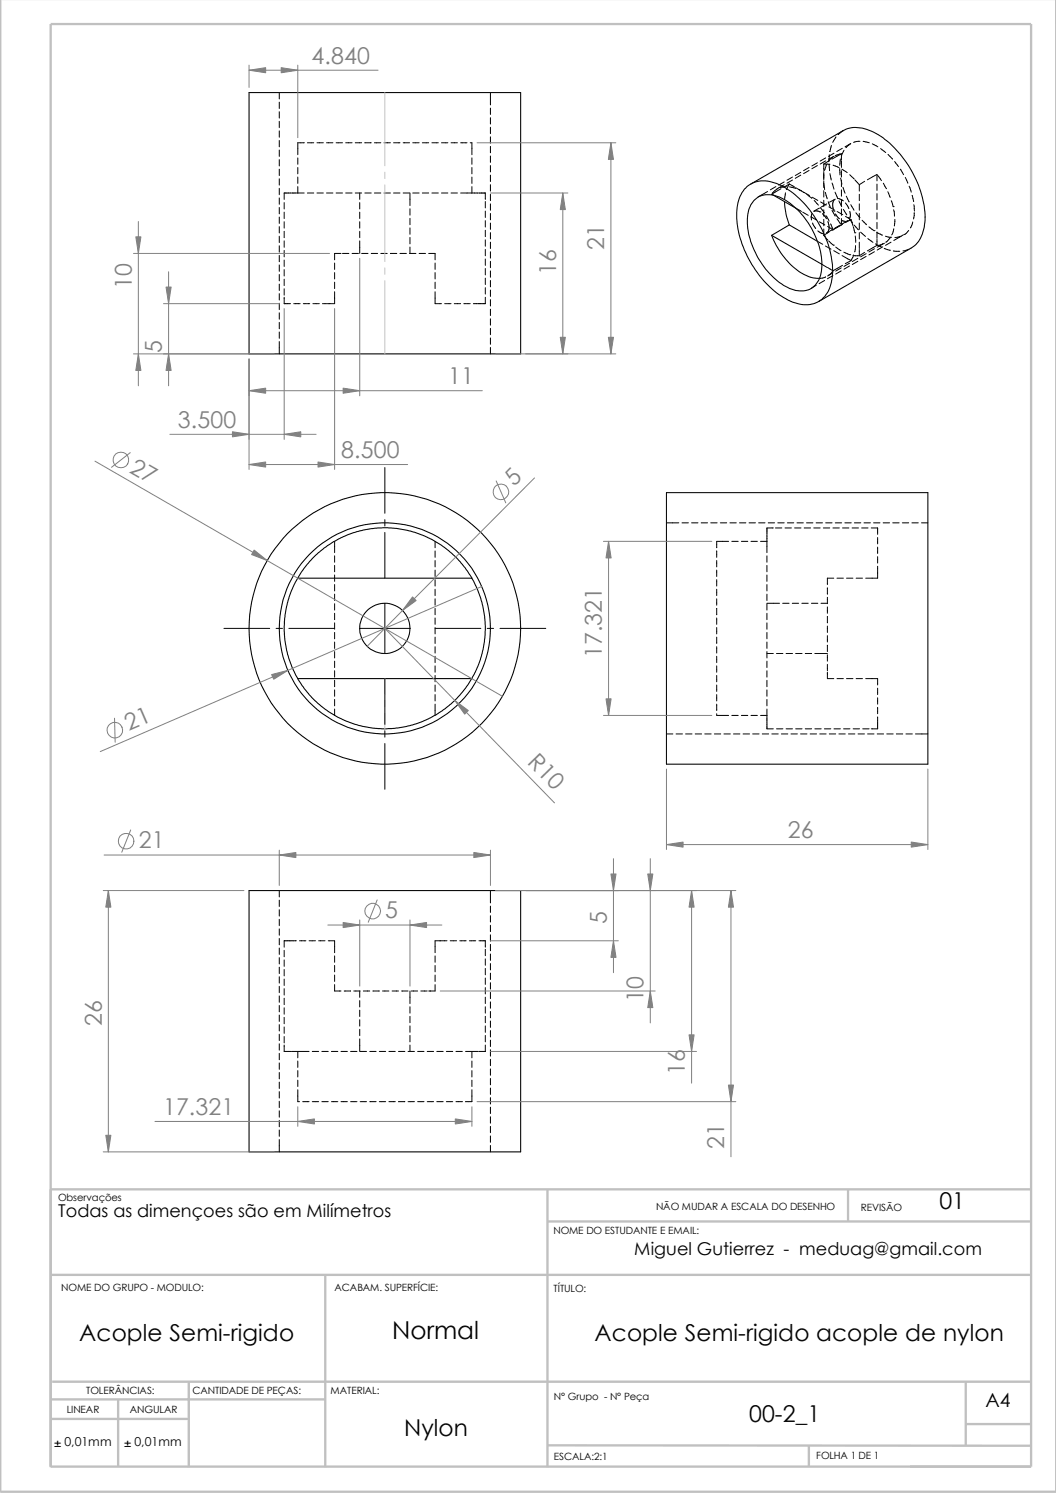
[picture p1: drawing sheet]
<svg xmlns="http://www.w3.org/2000/svg" width="210mm" height="297mm" viewBox="0 0 210 297" stroke-linecap="round" stroke-linejoin="round" font-family="sans-serif">
<g fill="none" stroke="#c0c0c0" stroke-width=".47">
<path d="M0 -.1v296.9h210.1v-296.9M10.1 236.6h195M108.9 236.6v55.3M168.7 236.5v6.4M10.1 253.6h195M64.7 253.6v38.3M108.9 243h96.2M10 278.4h54.6M10.4 274.9h194.7M23.5 278.4v13.2M37.5 274.9v17M192.1 274.8v12.7"/>
<path d="M10.1 291.8h195v-287h-195v287.1M10.2 282.3h27.3M108.9 287.5l96.2 .1M160.9 287.5v4.3M192.1 283.3h13"/>
</g>
<g fill="none" stroke="#000" stroke-width=".2">
<path d="M55.5 18.4v1.3M97.5 18.4v2.5M55.5 20.3v1.3M55.5 22.2v1.3M55.5 24.1v1.3M55.5 26v1.3M55.5 27.9v1.3M55.5 29.8v1.3M55.5 31.8v1.2M55.5 33.7v1.2M55.5 35.6v1.2M55.5 37.5v1.2"/>
<path d="M55.5 39.4v1.2M57.8 38.4h-1.3v1.3M58 38.4h2.5M59.2 31.4v1.3M59.2 33.3v1.3M59.2 35.2v1.3M59.2 37.1v1.3M60.5 28.4h-1.3v2.4M61.1 28.4h1.3M61.1 38.4h1.3M63 28.4h1.3M63 38.4h1.3"/>
<path d="M64.9 28.4h1.3M64.9 38.4h1.3M66.8 28.4h1.3M66.8 38.4h1.3M68.7 28.4h1.3M68.7 38.4h1.3M70.7 28.4h1.2M70.7 38.4h1.2M71.5 38.4v1.3M72.6 28.4h1.2M72.6 38.4h1.2M74.5 28.4h1.2"/>
<path d="M74.5 38.4h1.2M76.4 28.4h1.2M76.4 38.4h1.2M78.3 28.4h1.2M78.3 38.4h1.2M80.2 28.4h1.2M80.2 38.4h1.2M81.5 38.4v2.5M82.1 28.4h1.3M82.1 38.4h1.3M84 28.4h1.3M84 38.4h1.3"/>
<path d="M85.9 28.4h1.3M85.9 38.4h1.3M87.8 28.4h1.3M87.8 38.4h1.3M89.7 28.4h1.3M89.7 38.4h1.3M91.6 28.4h1.3M91.6 38.4h3.5M93.5 28.4h.4v2.4M93.9 31.4v1.3M93.9 33.3v1.3M93.9 35.2v1.3"/>
<path d="M93.9 37.1v1.3M95.2 38.4h1.3v1.3M97.5 21.5v1.3M97.5 23.4v1.3M97.5 25.3v1.3M97.5 27.2v1.3M97.5 29.1v1.3M97.5 31v1.3M97.5 32.9v1.3M97.5 34.8v1.3M97.5 36.7v1.3M97.5 38.7v1.2"/>
<path d="M152.7 38.1l-1.9 1.1M154.3 37.1l-1.1 .7M154.6 37.6l-1 .8M155.3 37.5l-1.8 1.2 .3 .1M155.9 37.3l1.1-.7-.6 1.1M156 36.7l-1.5 .9M156 36.2l-1.1 .6M156.2 38.4l-.2 1.2M156.4 37.1l-1.3 .2M156.9 36.6l1.1 .6M157 37.2l1.2 .3M157.6 35.8l-1.1 .6"/>
<path d="M157.6 35.2l-1.1 .7M158.2 37.3l1.1 .7M158.8 37.7l1.1 .6M159.3 34.8l-1.1 .7M159.3 34.3l-1.1 .6M159.9 38.3l1.1 .6M160.4 38.7l1.1 .8M160.9 33.9l-1.1 .6M160.9 33.3l-1.1 .7M161.5 39.2l1.1 .7M161.9 39.9l.9 .9M162.6 32.9l-1.1 .7"/>
<path d="M162.6 32.4l-1.1 .6M163.8 32.6v1.3M163.8 34.1v1.7M163.8 36v1.3M163.8 37.9v1.3M163.8 39.8v1.3M163.8 36.4l.2 1.3M163.8 32.6l1.3 .1M164.1 38.3l.4 1.2M164.2 32l-1.1 .6M164.2 31.4l-1.1 .6M164.4 32.7l-.4 1.2"/>
<path d="M164.9 32l-1.1 .6M164.9 32.7l.1 1.3M164.9 30.8v1.2M165.1 34.5l.2 1.3M165.4 28.9l-.4 1.2M165.5 36.4l.4 1.2M165.6 31.2l-.9 1M165.7 32.9l1.2 .5M165.9 30.5l-1.1 .6M165.9 31.1l-1.1 .6M166 39.7a2.02 2.02 0 0 0-.1 2.3M166.1 38.2l.5 1.2"/>
<path d="M166.1 39.6l-1.1 .6M166.2 27.2l-.6 1.1M166.6 39.5l1.1 .5M166.8 40l.6 1.1M167 33.5v1.3M167.1 31.6l-.1 1.3M167.2 35.4l.2 1.3M167.3 30.6l-1.2 .3M167.3 30.6l-1.9 1.1M167.3 30.6v1.3M167.3 32v1.3M167.3 34v1.2"/>
<path d="M167.3 35.9v1.2M167.3 37.8v1.2M167.3 39.7v1.2M167.4 33.7l1.1 .6M167.5 29.5l-1.1 .6M167.6 37.3l.5 1.1M167.7 26l-1 .8M167.9 29.9l-.6 1.1M168.3 39l.6 1.2M169 34.8l.9 .8M169.2 28.6l-1.1 .6M169.2 28.6l-1 .8"/>
<path d="M170 35.8l.9 .9M170.9 36.7v1.3M170.9 38.7v1.2M171 28.1l-1.2 .2M171.7 28.1l1.2 .3M172 36.1l-1.1 .6M172.5 35.8l1.9-1.1v1.3M173.5 28.6l1.1 .6M174.4 36.6v1.3M174.4 38.5v1.3M174.5 34.9l.8 1M175.1 29.5l1 .9"/>
<path d="M175.7 36.4l.6 1.1M176.6 38.1l.4 1.2M176.6 30.7l.9 1M177.2 39.9l.4 1.2M177.9 32.1l.8 1M179.1 33.7l.6 1.1M180 35.3l.6 1.1M180.8 37l.4 1.2M181.4 38.9l.3 1.2M55.5 41.3v1.2M55.5 43.2v1.2M55.5 45.1v1.3"/>
<path d="M55.5 47v1.3M55.5 48.9v1.3M55.5 50.8v1.3M55.5 52.7v1.3M55.5 54.6v1.3M55.5 56.5v1.3M55.5 58.4v1.3M56.5 59.1v1.3h1.3M56.5 40.3v1.3M56.5 42.2v1.3M56.5 44.1v1.3M56.5 46v1.3"/>
<path d="M56.5 47.9v1.3M56.5 49.8v1.3M56.5 51.7v1.3M56.5 53.6v1.3M56.5 55.5v1.3M56.5 57.4v1.3M66.5 58v2.4h-2.4M66.5 52.3v1.3M66.5 54.2v1.3M66.5 56.1v1.3M67.8 50.4h-1.3v1.3M68.1 50.4h1.3"/>
<path d="M70 50.4h1.3M71.5 40.3v1.3M71.5 42.2v1.3M71.5 44.1v1.3M71.5 46v1.3M71.5 47.9v2.5M71.9 50.4h1.3M73.8 50.4h1.3M75.7 50.4h1.3M77.6 50.4h1.3M79.5 50.4h1.3M81.4 50.4h1.3"/>
<path d="M81.5 41.5v1.3M81.5 43.4v1.3M81.5 45.3v1.3M81.5 47.2v1.3M81.5 49.1v1.3M83.4 50.4h1.2M85.3 50.4h1.2v1.3M86.5 58v2.4h1.3M86.5 52.3v1.3M86.5 54.2v1.3M86.5 56.1v1.3M96.5 59.1v1.3h-2.4"/>
<path d="M96.5 40.1v1.3M96.5 42v1.3M96.5 43.9v1.3M96.5 45.8v1.3M96.5 47.7v1.3M96.5 49.6v1.3M96.5 51.5v1.3M96.5 53.4v1.3M96.5 55.3v1.3M96.5 57.2v1.3M97.5 40.6v1.2M97.5 42.5v1.2"/>
<path d="M97.5 44.4v1.2M97.5 46.3v1.2M97.5 48.2v1.2M97.5 50.1v1.3M97.5 52v1.3M97.5 53.9v1.3M97.5 55.8v1.3M97.5 57.7v1.3M97.5 59.6v1.3M158.3 41.4l1.1 .7M159.6 42.2l1.1 .6M161.3 43.1l1.1 .7"/>
<path d="M161.5 42.5l-.1 1.3M161.6 44.4l.6 1.1M161.8 42h.7l.6 .2M162.3 56.7l-1 .7M162.6 48l1 .6M162.6 45.9l1.1 .6M162.9 44.1l1.1 .6M163 41.4l-1.1 .6M163.1 42.2h.1M163.2 41.3l.7 1M163.2 40.2l1.1 .6M163.4 52.6l1.1 .6"/>
<path d="M163.6 42.5l.7 1M163.8 46.8l.8 1M163.8 41.7v1.3M163.8 43.6v1.3M163.8 45.6v1.2M164 55.8l-1.1 .6M164.2 55.1l-1.2 .3M164.2 48.9l1.1 .7M164.3 42.9l.6 1.1M164.4 40.6l-1.1 .6M164.6 53.2l1.1 .7M164.6 44.1a1.79 1.79 0 0 1-.2 2.3"/>
<path d="M164.7 40.1l.5 1.2M164.8 47.9l.9 .9M164.8 41.1l1.1 .7M164.9 46.1l-1.1 .7M165.2 44.5l.5 1.2-1.1-.7M165.4 45.7l-1 .7M165.5 41.9l.6 1.1M165.7 53.9l-.9 .9M165.7 54.3l-1.1 .6M165.7 54.8l-1.2 .7M165.7 48.8h.1M165.8 49.9l1.1 .6"/>
<path d="M165.9 42h.1M166.1 42.5l.9 1M166.2 49.1l1.1 .8M166.5 43.5l.7 1M166.5 42.1l1.1 .6M167.1 44.8l-1.1 .6M167.3 53.3l-1.1 .6M167.3 53.9l-1.1 .6M167.3 43.5v1.2l-1.9 1.1M167.3 41.6v1.2M167.5 50.8l1.7 1M167.5 43.9l.7 .2 .5-.2"/>
<path d="M167.6 52.8l-1.9 1M167.6 44.6l-1.9 1.1M167.7 41.7l.7 1.1M167.8 50.2l1.2 .5M168.1 43.1l1.1 .6M168.1 40.4l.7 1.1M168.6 43.9l-1.1 .7M168.7 43.3l.8 1M169 52.4l-1.1 .6M169 52.9l-1.1 .7M169 50.7h.1M169 42.1l.1 .6-.1 .6"/>
<path d="M169.2 40.7l.6 1.1M169.2 43.7l.4 1.2M169.2 43.7l-1.1 .6M169.6 50.8h.2M169.7 45.1l.3 1.2M169.8 50.8a2.45 2.45 0 0 1-1.7 1.7M169.8 50.7v.1M169.8 50.8l1.1 .1M169.9 44.8l.8 .9M170 50.1h.1M170 46.3h.1M170.1 46.9l.1 1.3"/>
<path d="M170.1 48.9l-.1 1.2M170.2 42.3l.8 1M170.6 51.4l-1.1 .6M170.6 52l-1.1 .6M170.9 40.6v1.2M170.9 42.5v1.2M170.9 44.4v1.2M170.9 46.3v1.2M170.9 48.2v1.2M170.9 49.6v1.3M171.2 46.2l.9 .8M171.4 43.8l.9 .9"/>
<path d="M172 50.2l-1.1 .7M172.3 50.5l-1.1 .6M172.3 51l-1.1 .6M172.6 47.5l1 .7M172.8 45.1l1 .8M173.8 45.9h.1M173.9 49.5l-1.1 .6M173.9 50.1l-1.1 .6M174.2 48.5l1.1 .6M174.4 46.2l1.1 .6M174.4 47.6v1.3l1.2-.4M174.4 48.8l-1.9 1.1"/>
<path d="M174.4 40.4v1.3M174.4 42.3v1.3M174.4 44.2v1.3M174.4 46.1v1.3M175.6 49.1l-1.1 .6M175.9 49.4l1.2 .4M175.9 48.4l-1.4 .8M176.1 47l1.2 .2M177 47.2l-.5 .7-.4 .3M177.2 48.2l-1.1 .6M177.6 41.1h.1M177.7 49.9l1.2 .1"/>
<path d="M177.7 41.7l.2 1.3M177.8 45.5l-.5 1.2M178 43.6l-.2 1.3M179.2 47l-1.2 .2M179.6 46.7l-1.8 1.1M180.7 45.8l-.4 .6-.6 .3M180.8 49.6l-1.2 .3M181.5 44.2l-.4 1.1M181.7 40.7l.2 1.3M181.8 42.3l-.1 1.3M55.5 60.3v1.3M55.5 62.2v1.3"/>
<path d="M55.5 64.1v1.3M55.5 66v1.3M55.5 67.9v2.5M58.4 60.4h1.3M60.3 60.4h1.3M62.2 60.4h1.3M88.4 60.4h1.3M90.3 60.4h1.3M92.2 60.4h1.3M97.5 61.5v1.3M97.5 63.4v1.3M97.5 65.3v1.3"/>
<path d="M97.5 67.2v1.3M97.5 69.1v1.3M76.5 93v9.1M66.5 107.7v2.2M66.5 110.6v1.2M66.5 112.5v1.2M66.5 114.4v1.3M66.5 116.3v1.3M66.5 118.2v1.3M76.5 103.4v1.2M76.5 105.9v9.1M86.5 107.7v1.3"/>
<path d="M86.5 109.6v1.3M86.5 111.5v1.3M86.5 113.4v1.3M86.5 115.3v1.3M86.5 117.2v1.3M86.5 119.1v1.3M132.5 104h2.5M135.6 104h1.3M137.5 104h1.3M139.4 104h1.3M141.4 104h1.2M142.5 109.6v1.3"/>
<path d="M142.5 111.5v1.3M142.5 113.4v1.3M142.5 115.3v1.3M142.5 117.2v1.3M142.5 119.1v1.3M143.3 104h1.2M144.9 107.7h-2.4v1.3M145.2 104h1.2M145.5 107.7h1.3M147.1 104h1.2M147.4 107.7h1.3M149 104h1.2"/>
<path d="M149.4 107.7h1.2M150.9 104h1.2M151.3 107.7h1.2M152.5 106.4v3.5M152.5 110.6v1.2M152.5 112.5v1.2M152.5 114.4v1.3M152.5 116.3v1.3M152.5 118.2v1.3M152.8 104h1.3M153.8 105h-1.3v1.3M154.2 105h1.3"/>
<path d="M154.7 104h1.3M156.1 105h1.3M156.6 104h1.3M158 105h1.3M158.5 104h1.3M159.9 105h1.3M160.4 104h1.3M161.8 105h1.3M162.3 104h1.3M163.7 105h1.3M164.2 104h1.3M164.5 116.9v1.3"/>
<path d="M164.5 118.8v1.3M165.7 105h1.2M165.8 115h-1.3v1.3M166.1 104h1.3M166.5 115h1.2M167.6 105h1.2M168 104h1.3M168.4 115h1.2M169.5 105h1.2M169.9 104h1.3M170.3 115h1.2M171.4 105h1.2"/>
<path d="M171.8 104h1.3M173.3 105h1.2v1.3M173.7 104h1.3M174.5 106.9v1.3M174.5 108.8v1.3M174.5 110.7v1.3M174.5 112.6v2.4h-2.3M175.6 104h1.3M177.5 104h1.3M179.5 104h1.2M181.4 104h1.2M183.3 104h1.2"/>
<path d="M44.5 125h9.1M54.9 125h1.3M57.4 125h9.1M66.5 120.1v1.3M66.5 122v1.3M66.5 123.9v1.3M66.5 125.8v1.3M66.5 127.7v1.3M66.5 129.6v1.3M66.5 131.5v1.3M66.5 133.4v1.3M66.5 135.3v1.3"/>
<path d="M66.5 137.2v1.3M66.5 139.1v1.3M71.5 125h10M76.5 120v10M76.5 135v9.1M86.5 121v1.3M86.5 122.9v1.3M86.5 124.8v1.3M86.5 126.7v1.3M86.5 128.7v1.2M86.5 130.6v1.2M86.5 132.5v1.2"/>
<path d="M86.5 134.4v1.2M86.5 136.3v1.2M86.5 138.2v1.2M86.5 125h9.1M96.9 125h1.3M99.4 125h9.1M142.5 121v1.3M142.5 122.9v1.3M142.5 124.8v1.3M142.5 126.7v1.3M142.5 128.7v1.2M142.5 130.6v1.2"/>
<path d="M142.5 132.5v1.2M142.5 134.4v1.2M142.5 136.3v1.2M142.5 138.2v1.2M152.5 120.1v1.3M152.5 122v1.3M152.5 123.9v1.3M152.5 125.8v1.3M152.5 127.7v1.3M152.5 129.6v1.3M152.5 131.5v1.3M152.5 133.4v1.3"/>
<path d="M152.5 135.3v1.3M152.5 137.2v1.3M152.5 139.1v1.3M152.5 120h2.5M152.5 130h1.3M154.4 130h1.3M155.7 120h1.2M156.3 130h1.3M157.6 120h1.2M158.2 130h1.3M159.5 120h1.2M160.1 130h1.3"/>
<path d="M161.4 120h1.2M162.1 130h2.4M163.3 120h1.2M164.5 133.7v1.3h1.3M164.5 120.7v1.3M164.5 122.6v1.3M164.5 124.5v1.3M164.5 126.4v1.3M164.5 128.4v1.2M164.5 130.3v1.2M164.5 132.2v1.2M166.5 135h1.2"/>
<path d="M168.4 135h1.2M170.3 135h1.2M172.2 135h2.3v1.3M174.5 136.9v1.3M174.5 138.8v1.3M66.5 141.1v1.2M76.5 145.4v1.2M76.5 147.9v9.1M86.5 140.1v2.2M132.5 146h1.3M134.5 146h1.2M136.4 146h1.2"/>
<path d="M138.3 146h1.2M140.2 146h1.2M142.1 146h1.2M142.5 142v.3h2.4M142.5 140.1v1.3M144 146h1.2M145.5 142.3h1.3M145.9 146h1.3M147.4 142.3h1.3M147.8 146h1.3M149.4 142.3h1.2M149.7 146h1.3"/>
<path d="M151.3 142.3h1.2M151.6 146h1.3M152.5 141.1v2.5M152.5 143.7v1.3h1.3M153.5 146h1.3M154.4 145h1.3M155.4 146h1.3M156.3 145h1.3M157.3 146h1.3M158.2 145h1.3M159.2 146h1.3M160.1 145h1.3"/>
<path d="M161.1 146h1.3M162.1 145h1.2M163 146h1.3M164 145h1.2M164.9 146h1.3M165.9 145h1.2M166.8 146h1.3M167.8 145h1.2M168.7 146h1.3M169.7 145h1.2M170.6 146h1.3M171.6 145h1.2"/>
<path d="M172.6 146h1.2M174.5 146h1.2M174.5 140.7v1.3M174.5 142.6v2.4h-1.2M176.4 146h1.2M178.3 146h1.2M180.2 146h1.2M182.1 146h2.4M55.5 177.2v1.2M55.5 179.1v1.2M97.5 177.2v2.4M55.5 181v1.2"/>
<path d="M55.5 182.9v1.2M55.5 184.8v1.3M55.5 186.7v1.3M55.5 188.6v1.3M55.5 190.5v1.3M55.5 192.4v1.3M55.5 194.3v1.3M55.5 196.2v1.3M55.5 198.1v1.3M56.5 189.1v1.2M56.5 191v1.2M56.5 192.9v1.2"/>
<path d="M56.5 194.8v1.2M56.5 196.7v1.3M56.5 198.6v1.3M58.9 187.2h-2.4v1.2M59.6 187.2h1.2M61.5 187.2h1.2M63.4 187.2h1.2M65.3 187.2h1.2v2.3M66.5 190.2v1.2M66.5 192.1v1.2M66.5 194v1.2M66.5 195.9v1.2h1.3"/>
<path d="M68.5 197.1h1.2M70.4 197.1h1.2M71.5 197.1v1.3M71.5 199.1v1.2M72.3 197.1h1.2M74.2 197.1h1.2M76.1 197.1h1.2M78 197.1h1.2M79.9 197.1h1.3M81.5 197.1v2.5M81.8 197.1h1.3M83.7 197.1h1.3"/>
<path d="M86.5 190.2v1.2M86.5 192.1v1.2M86.5 194v1.2M86.5 195.9v1.2h-1.2M88.9 187.2h-2.4v2.3M89.5 187.2h1.3M91.4 187.2h1.3M93.3 187.2h1.3M95.2 187.2h1.3v1.2M96.5 188.8v1.3M96.5 190.8v1.2M96.5 192.7v1.2"/>
<path d="M96.5 194.6v1.2M96.5 196.5v1.2M96.5 198.4v1.2M97.5 180.3v1.2M97.5 182.2v1.2M97.5 184.1v1.2M97.5 186v1.2M97.5 187.9v1.2M97.5 189.8v1.3M97.5 191.7v1.3M97.5 193.6v1.3M97.5 195.5v1.3"/>
<path d="M97.5 197.4v1.3M97.5 199.3v1.3M55.5 200v1.3M55.5 201.9v1.3M55.5 203.8v1.3M55.5 205.7v1.3M55.5 207.6v1.3M55.5 209.5v1.3M55.5 211.5v1.2M55.5 213.4v1.2M55.5 215.3v1.2M55.5 217.2v1.2"/>
<path d="M55.5 219.1v1.2M56.5 200.5v1.3M56.5 202.4v1.3M56.5 204.3v1.3M56.5 206.2v1.3M56.5 207.9v1.3h1.3M58 209.2h3.5M59.2 209.2v1.2M59.2 211.1v1.2M59.2 213v1.2M59.2 214.9v1.3M59.2 216.8v2.4h.4"/>
<path d="M60.2 219.2h1.3M62.1 209.2h1.3M62.1 219.2h1.3M64 209.2h1.3M64 219.2h1.3M65.9 209.2h1.3M65.9 219.2h1.3M67.8 209.2h1.3M67.8 219.2h1.3M69.7 209.2h1.3M69.7 219.2h1.3M71.5 201v1.2"/>
<path d="M71.5 202.9v1.2M71.5 204.8v1.2M71.5 206.7v2.5M71.6 209.2h1.3M71.6 219.2h1.3M73.5 209.2h1.3M73.5 219.2h1.3M75.4 209.2h1.3M75.4 219.2h1.3M77.3 209.2h1.3M77.3 219.2h1.3M79.2 209.2h1.3"/>
<path d="M79.2 219.2h1.3M81.2 209.2h1.2M81.2 219.2h1.2M81.5 200.3v1.2M81.5 202.2v1.3M81.5 204.1v1.3M81.5 206v1.3M81.5 207.9v1.3M83.1 209.2h1.2M83.1 219.2h1.2M85 209.2h1.2M85 219.2h1.2"/>
<path d="M86.9 209.2h1.2M86.9 219.2h1.2M88.8 209.2h1.2M88.8 219.2h1.2M90.7 209.2h1.2M90.7 219.2h1.2M92.6 209.2h2.5M93.9 209.2v1.2M93.9 211.1v1.2M93.9 213v1.2M93.9 214.9v1.3M93.9 216.8v2.4h-1.3"/>
<path d="M96.5 200.3v1.2M96.5 202.2v1.3M96.5 204.1v1.3M96.5 206v1.3M96.5 207.9v1.3h-1.3M97.5 201.2v1.3M97.5 203.1v1.3M97.5 205v1.3M97.5 206.9v1.3M97.5 208.8v1.3M97.5 210.7v1.3M97.5 212.6v1.3"/>
<path d="M97.5 214.5v1.3M97.5 216.5v1.2M97.5 218.4v1.2M55.5 221v1.2M55.5 222.9v1.3M55.5 224.8v1.3M55.5 226.7v2.5M97.5 220.3v1.2M97.5 222.2v1.2M97.5 224.1v1.2M97.5 226v1.2M97.5 227.9v1.3"/>
</g>
<g fill="none" stroke="#000" stroke-width=".21">
<path d="M49.5 18.4h54v52h-54zM148 37.6a5.5 5.5 0 0 1 6.4-1.1 19.9 19.9 0 0 1 10.3 12.1 13.5 13.5 0 0 1 .2 9 5.1 5.1 0 0 1-6.8 2.6 18.1 18.1 0 0 1-9.5-9.3 15.9 15.9 0 0 1-1.6-11.4zM149.3 36.6l18.4-10.6a6.7 6.7 0 0 1 6.5 .5 20.9 20.9 0 0 1 9.8 17.2 6.4 6.4 0 0 1-2.8 5.7l-18.4 10.6M149.9 39.9a4.5 4.5 0 0 1 5.5-.5 15.7 15.7 0 0 1 8 14.5 4.1 4.1 0 0 1-5.9 3.6 14.4 14.4 0 0 1-7.3-7.3 11.4 11.4 0 0 1-1-9.1zM153.8 38.8l4.5 2.6M153.5 46.8a14.4 14.4 0 0 0 7.5 8.3l2 .3M153.5 46.8l9.9 5.8M156 40.1a14.6 14.6 0 0 0 1 4.6M157 44.7l-3.5 2.1M157 44.7l5.6 3.3M132.5 98h52v54h-52zM59.2 115l-1.2 2.4-.7 2.1-.6 2.9-.2 2.2 .1 2.7 .6 2.9 1 2.7 1 2.1"/>
<path d="M62.3 111l2.2-2 1.8-1.2 2-1 2-.8 1.9-.5 2.4-.4 2.5-.1 1.7 .1 2.9 .6 1.7 .5 2.4 1.1 1.9 1.1 2.1 1.7 1.3 1.2 1.4 1.6 1.4 2.1h-34.7l1.3-2zM93.8 115l1.1 2.1 .9 2.7 .6 2.9 .1 1.7-.1 2.5-.5 3.1-.9 2.5-1.1 2.5h-34.7l1.3 2 2.2 2.4 2 1.7 2.5 1.6 1.8 .8 2.3 .8 2.9 .6 2.7 .1 2.2-.2 2.9-.6 2.1-.7 2.6-1.3 1.9-1.2 2.3-2.1 1.8-2.1 1.1-1.8M49.5 177.2h54v52h-54z"/>
<circle cx="76.5" cy="125" r="21"/>
<circle cx="76.5" cy="125" r="27"/>
<circle cx="76.5" cy="125" r="5"/>
</g>
<path d="M76.5 18.4v14.6M76.5 34.2v1.3M76.5 36.8v15.2M76.5 53.3v1.3M76.5 55.8v14.6M76.5 135v3.1M76.5 139.4v1.2M76.5 141.9v3.1" fill="none" stroke="#c0c0c0" stroke-width=".2"/>
<g fill="none" stroke="#808080" stroke-width=".2">
<path d="M49.5 14h25.7M49.5 13v4.4M59.2 13v14.4M94.9 28.4h27.6M97.5 38.4h15.4M111.9 38.4v32M121.5 28.4v42M26.5 50.4h39M27.5 44.1v32.7M33.5 54.1v22.7M71.5 51.4v27.3M26.5 70.4h28"/>
<path d="M32.5 60.4h23M49.5 71.4v22M49.5 77.7h46.4M56.5 61.4v26M66.5 61.4v32M98.6 70.4h23.9M18.9 91.7l81 46.8M25.9 90l-3.7 3M33.8 86.4h29.1M49.5 92.4h31.6M98.7 95.7l1.9 4.3M106.3 95.1l-33.3 33.5"/>
<path d="M95.8 116.7l-75.9 32.8M120 107.7h21.6M121 107.7v34.6M76.5 125l33.8 34.7M22.8 142.9l.1 4.8M120 142.3h21.6M132.5 153v16M184.5 153v16M20.5 177.2h28M20.7 170.1h76.8M21.5 177.2v52M26 165.1l-1.8 4.4"/>
<path d="M55.5 169.1v7M75 179l-1.8 4.5M97.5 169.1v7M98.6 177.2h47.7M122 170.8v22.7M129.3 170.8v32.7M132.5 168h52M137.5 177.2v38.3M145.4 177.2v52.9M65.2 184h22.7M71.5 183v13.2M81.5 183v13.2"/>
<path d="M87.5 197.1h42.8M97.5 187.2h25.5M94.9 219.2h51.4M97.5 209.2h41M20.5 229.2h34M30.8 223.1h63.1M59.2 220.2v3.9M93.9 220.2v3.9"/>
<circle cx="24" cy="91.5" r="1.56"/>
<circle cx="99.6" cy="97.9" r="1.56"/>
<circle cx="22.8" cy="145.3" r="1.56"/>
<circle cx="25.1" cy="167.3" r="1.56"/>
<circle cx="74.1" cy="181.3" r="1.55"/>
</g>
<g fill="#808080" stroke="#808080" stroke-width=".2">
<path d="M46.2 85.9l3.3 .5-3.3 .5z"/>
<path d="M56.5 86.4l3.3-.5v1z"/>
<path d="M49.5 92.4l3.3-.5v1z"/>
<path d="M63.2 91.9l3.3 .5-3.3 .5z"/>
<path d="M33.5 70.4l.5 3.3h-1z"/>
<path d="M33 57.1h1l-.5 3.3z"/>
<path d="M27.5 70.4l.5 3.3h-1z"/>
<path d="M27 47.1h1l-.5 3.3z"/>
<path d="M111.4 67.1h1l-.5 3.3z"/>
<path d="M111.9 38.4l.5 3.3h-1z"/>
<path d="M121 67.1h1l-.5 3.3z"/>
<path d="M121.5 28.4l.5 3.3h-1z"/>
<path d="M55.9 13.5l3.3 .5-3.3 .5z"/>
<path d="M49.5 14l3.3-.5v1z"/>
<path d="M68.2 77.2l3.3 .5-3.3 .5z"/>
<path d="M49.5 77.7l3.3-.5v1z"/>
<path d="M54 134.2l3.3-.9-2.9 1.8z"/>
<path d="M90.5 139.4l2.6 2-.7 .7z"/>
<path d="M50.5 109.4l2.6 2.1-3.1-1.2z"/>
<path d="M82 118.7l.8 .8-2.7 2z"/>
<path d="M132.5 168l3.3-.5v1z"/>
<path d="M181.2 167.5l3.3 .5-3.3 .5z"/>
<path d="M121 107.7l.5 3.3h-1z"/>
<path d="M120.5 139h1l-.5 3.3z"/>
<path d="M94.2 169.6l3.3 .5-3.3 .5z"/>
<path d="M55.5 170.1l3.3-.5v1z"/>
<path d="M144.9 215.9h1l-.5 3.3z"/>
<path d="M145.4 177.2l.5 3.3h-1z"/>
<path d="M129.3 197.1l.5 3.3h-1z"/>
<path d="M128.8 173.9h1l-.5 3.3z"/>
<path d="M121.5 173.9h1l-.5 3.3z"/>
<path d="M122 187.2l.5 3.3h-1z"/>
<path d="M137 205.9h1l-.5 3.3z"/>
<path d="M137.5 177.2l.5 3.3h-1z"/>
<path d="M90.6 222.6l3.3 .5-3.3 .5z"/>
<path d="M59.2 223.1l3.3-.5v1z"/>
<path d="M21 225.8h1.1l-.6 3.4z"/>
<path d="M21.5 177.2l.6 3.3h-1.1z"/>
<path d="M68.2 183.5l3.3 .5-3.3 .5z"/>
<path d="M81.5 184l3.3-.5v1z"/>
</g>
<text font-size="4.9" x="78" y="266.4">Normal</text>
<g font-size="4.6" fill="#808080">
<text x="62" y="12.6">4.840</text>
<text x="120.2" y="49.8" transform="rotate(-90 120.2 49.8)">21</text>
<text x="26.2" y="57.4" transform="rotate(-90 26.2 57.4)">10</text>
<text x="110.6" y="54.7" transform="rotate(-90 110.6 54.7)">16</text>
<text x="32.2" y="70.1" transform="rotate(-90 32.2 70.1)">5</text>
<text x="89.2" y="76.4">11</text>
<text x="35.4" y="85.1">3.500</text>
<text x="25.6" y="93.8" transform="rotate(30 25.6 93.8)">27</text>
<text x="67.9" y="91.1">8.500</text>
<text x="102.2" y="96.9" transform="rotate(-45 102.2 96.9)">5</text>
<text x="119.7" y="130.9" transform="rotate(-90 119.7 130.9)">17.321</text>
<text x="25.6" y="145.4" transform="rotate(-23 25.6 145.4)">21</text>
<text x="104.7" y="151.8" transform="rotate(46 104.7 151.8)">R10</text>
<text x="156.7" y="166.7">26</text>
<text x="27.6" y="168.8">21</text>
<text x="76.6" y="182.7">5</text>
<text x="120.7" y="183.7" transform="rotate(-90 120.7 183.7)">5</text>
<text x="128" y="199.3" transform="rotate(-90 128 199.3)">10</text>
<text x="20.2" y="204.1" transform="rotate(-90 20.2 204.1)">26</text>
<text x="136.2" y="213.9" transform="rotate(-90 136.2 213.9)">16</text>
<text x="32.4" y="221.8">17.321</text>
<text x="144" y="228.5" transform="rotate(-90 144 228.5)">21</text>
</g>
<g font-size="4.6">
<text x="186.8" y="240.6">01</text>
<text x="15.7" y="266.9">Acople Semi-rigido</text>
<text x="118.2" y="266.9">Acople Semi-rigido acople de nylon</text>
<text x="80.3" y="285.7">Nylon</text>
<text x="149" y="282.9">00-2_1</text>
</g>
<text font-size="3.9" x="196" y="280">A4</text>
<g font-size="3.5">
<text x="11.6" y="242">Todas as dimençoes são em Milímetros</text>
<text x="126.2" y="249.7">Miguel Gutierrez - meduag@gmail.com</text>
</g>
<g font-size="2.5">
<text x="10.8" y="287.9">± 0,01mm</text>
<text x="24.7" y="287.9">± 0,01mm</text>
</g>
<g font-size="2">
<text x="11.6" y="239">Observações</text>
<text x="110.1" y="245.5">NOME DO ESTUDANTE E EMAIL:</text>
<text x="130.5" y="240.7">NÃO MUDAR A ESCALA DO DESENHO</text>
<text x="171.2" y="240.9">REVISÃO</text>
<text x="12.2" y="256.9">NOME DO GRUPO - MODULO:</text>
<text x="66.5" y="256.9">ACABAM. SUPERFÍCIE:</text>
<text x="110.1" y="257">TÍTULO:</text>
<text x="13.3" y="281.1">LINEAR</text>
<text x="17.1" y="277.4">TOLERÂNCIAS:</text>
<text x="25.8" y="281.1">ANGULAR</text>
<text x="38.3" y="277.4">CANTIDADE DE PEÇAS:</text>
<text x="65.7" y="277.4">MATERIAL:</text>
<text x="110.2" y="278.5">N° Grupo - N° Peça</text>
<text x="110.2" y="290.4">ESCALA:2:1</text>
<text x="162.3" y="290.3">FOLHA 1 DE 1</text>
</g>
</svg>
